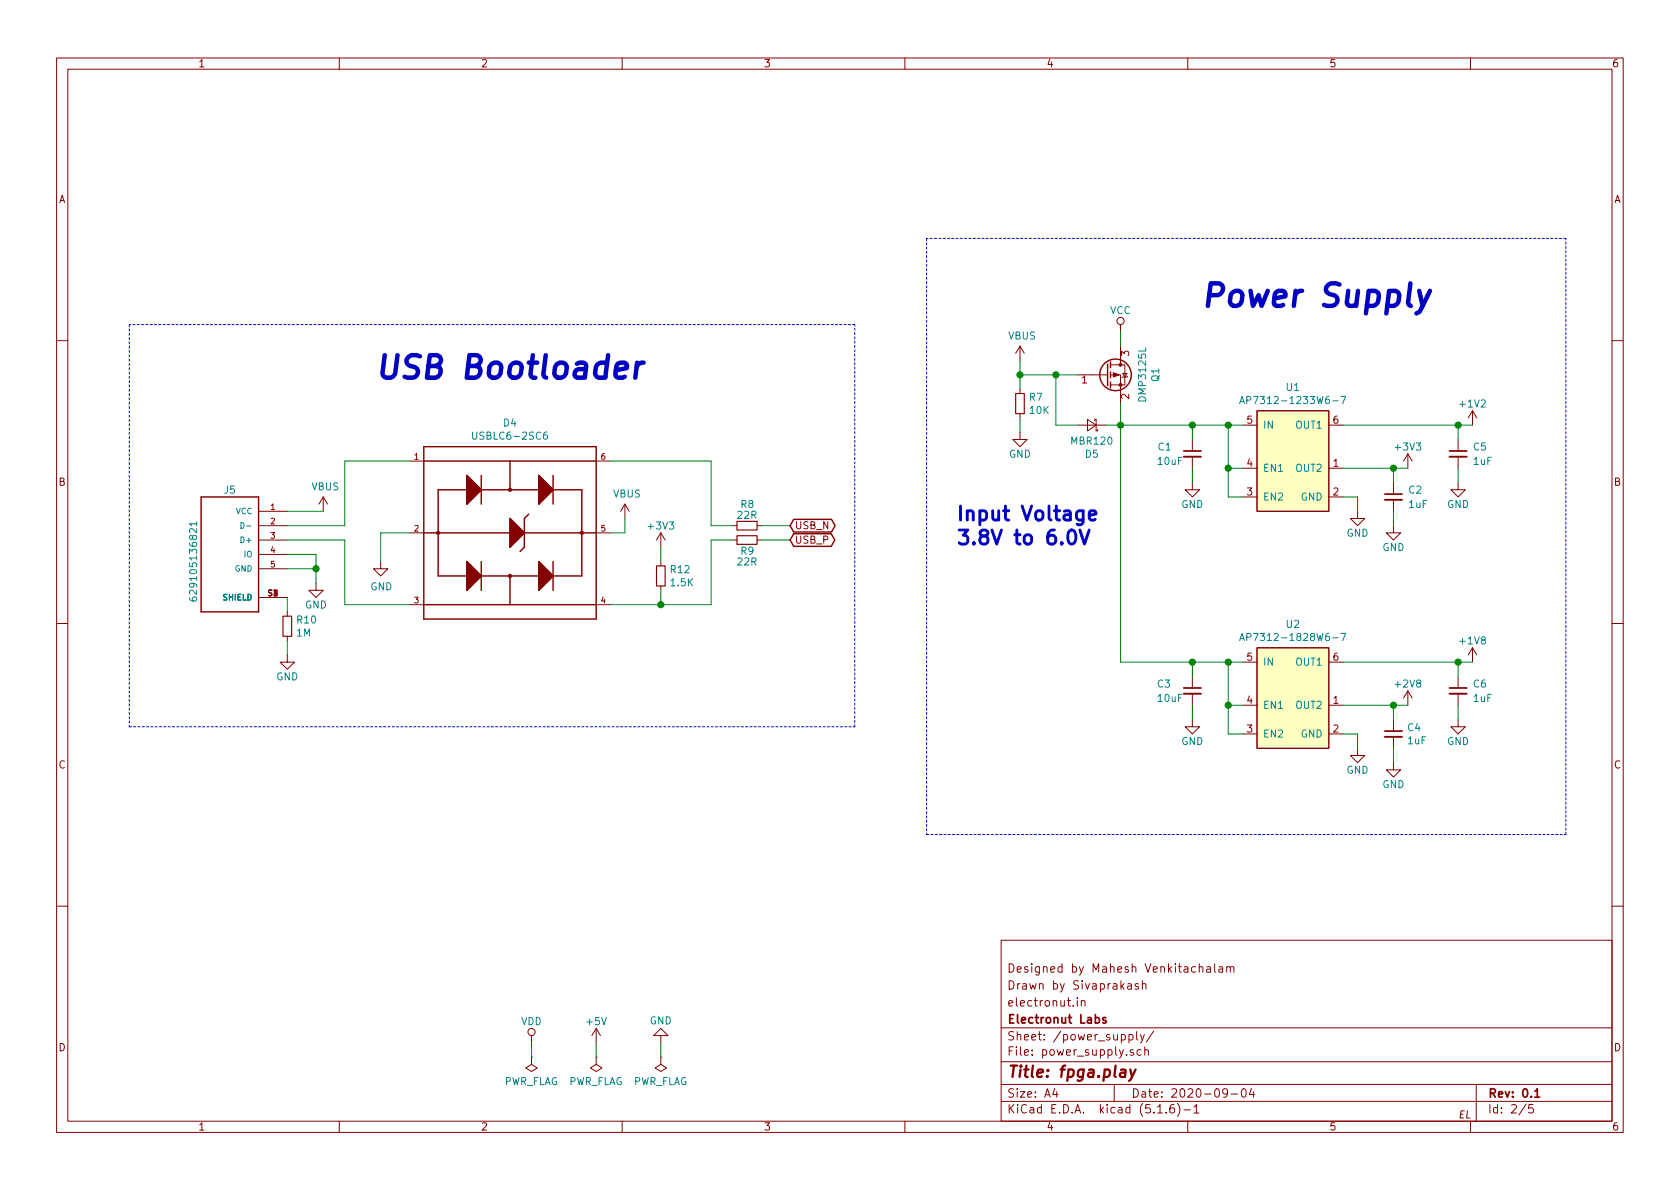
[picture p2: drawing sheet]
<svg xmlns="http://www.w3.org/2000/svg" width="297mm" height="210mm" viewBox="0 0 297 210" stroke-linecap="round" stroke-linejoin="round" font-family="sans-serif">
<g fill="none" stroke="#840000" stroke-width=".18">
<path d="M10 10.3h277v189.9h-277zM12 12.2h273v186.1h-273zM60 10.3v1.9M110 10.3v1.9M160 10.3v1.9M210 10.3v1.9M260 10.3v1.9M198.1 57.4v1.3M10 60.2h2M180.3 76.4v1.3h1.3l-1.3 1.3-1.2-1.3h1.2M180.3 61.2l-.7 1.3M180.3 61.2v2.5"/>
<path d="M180.3 68.8v.8M180.3 73.1v.8M180.3 61.2l.8 1.3M190.5 75.2h5.1M190.5 66.3h5.3M192.3 74.2l1.5 1-1.5 1zM193.5 74.4v-.2h.3v2h.3v-.3M196.3 66.3h1.8v5.1M196.3 64.5h2.6v3.6h-2.6M198.1 61.2v3.3M198.5 66h.8l-.4 .7zM199.4 66.5l-.1 .2h-.8l-.1 .1"/>
<path d="M210.8 77.7v2.1M219.7 75.2h2.5M222.2 72.6h12.7v17.8h-12.7zM234.9 75.2h2.6M257.8 77.7v2.1M260.3 72.6l-.7 1.3M260.3 72.6v2.6M260.3 72.6l.8 1.3M285 60.2h2M45.7 93h5.1M45.7 95.5h5.1M45.7 90.4h5.1"/>
<path d="M45.7 98h5.1M57.1 87.9l-.7 1.2M57.1 87.9v2.5M57.1 87.9l.8 1.2M67.3 99.3v1.3h1.3l-1.3 1.2-1.3-1.2h1.3M72.4 81.5h2.5M72.4 94.2h2.5M105.4 81.5h2.5M105.4 94.2h2.5M110.5 89.1l-.8 1.3M110.5 89.1v2.6M110.5 89.1l.8 1.3"/>
<path d="M116.8 94.2v2.6M116.8 99.3v.8M116.8 94.2l-.7 1.3M116.8 94.2l.8 1.3M129.5 93h.8M129.5 95.5h.8M133.9 93h.7M133.9 95.5h.7M210.8 85.3v1.3h1.3l-1.3 1.3-1.3-1.3h1.3M210.8 80.8v2M219.7 82.8h2.5M219.7 87.9h2.5"/>
<path d="M234.9 82.8h2.6M234.9 87.9h2.6M240 90.4v1.3h1.3l-1.3 1.3-1.2-1.3h1.2M246.4 93v1.2h1.2l-1.2 1.3-1.3-1.3h1.3M246.4 85.3v2.1M246.4 88.4v2M248.9 80.3l-.7 1.2M248.9 80.3v2.5M248.9 80.3l.8 1.2M257.8 85.3v1.3h1.3l-1.3 1.3-1.3-1.3h1.3M257.8 80.8v2M10 110.3h2"/>
<path d="M45.7 100.6h5.1M45.7 105.7h5.1M50.8 115.8v1.3h1.3l-1.3 1.3-1.3-1.3h1.3M50.8 108.2v.8M50.8 112.5v.8M55.9 103.1v1.3h1.2l-1.2 1.3-1.3-1.3h1.3M72.4 106.9h2.5M105.4 106.9h2.5M116.8 103.6v.8M210.8 119.6v2.1M219.7 117.1h2.5M222.2 114.5h12.7v17.8h-12.7z"/>
<path d="M234.9 117.1h2.6M257.8 119.6v2.1M260.3 114.5v2.6M260.3 114.5l-.7 1.3M260.3 114.5l.8 1.3M285 110.3h2M210.8 127.2v1.3h1.3l-1.3 1.3-1.3-1.3h1.3M210.8 122.7v2M219.7 124.7h2.5M219.7 129.8h2.5M234.9 124.7h2.6M234.9 129.8h2.6"/>
<path d="M240 132.3v1.3h1.3l-1.3 1.3-1.2-1.3h1.2M246.4 134.9v1.2h1.2l-1.2 1.3-1.3-1.3h1.3M246.4 127.2v2.1M246.4 130.3v2M248.9 122.2v2.5M248.9 122.2l-.7 1.2M248.9 122.2l.8 1.2M257.8 127.2v1.3h1.3l-1.3 1.3-1.3-1.3h1.3M257.8 122.7v2M10 160.2h2M177 166.3h108v32h-108zM190.5 176.4v.2"/>
<path d="M190.5 176.9v1M191.2 177.1l.1-.1a.37 .37 0 0 1 .5 .1v.8M191.2 176.9v1M199.4 174h.6l.1 .9M200.1 174.3l-.6 .1a.29 .29 0 0 0-.2 .2 .29 .29 0 0 0 .2 .3l.6-.1M201.3 174a.37 .37 0 0 0-.6 .1l.1 .3 .5 .1v.1l-.2 .3-.4-.1M202 174.1l.2-.2 .3 .1 .1 .9M202 173.4v1.5M212 171.1l.2-.2 .4 .1 .1 .9M213.4 171h.6v.9M214 171.3l-.5 .1-.2 .2 .2 .3h.5M214.8 170.4v1.3l.2 .2"/>
<path d="M215.5 171h.6l.1 .9M216.2 171.3l-.5 .1a.29 .29 0 0 0-.2 .2 .29 .29 0 0 0 .2 .3h.5M216.9 171.1l.2-.2 .3 .1 .1 .9M216.9 170.9v1M217.5 171.1a.34 .34 0 0 1 .3-.2 .34 .34 0 0 1 .4 .2v.8M285 160.2h2M60 198.3v1.9M94 186.9v1.3l1 .6-1 .7-1-.7 1-.6M94 186.9h.1M94 183.1v1.3M105.4 186.9v1.3l1 .6-1 .7-1-.7 1-.6M105.4 186.9h.1"/>
<path d="M105.4 181.9l-.8 1.2M105.4 181.9v2.5M105.4 181.9l.8 1.2M110 198.3v1.9M116.8 186.9v1.3l1.1 .6-1.1 .7-1-.7 1-.6M116.8 186.9h.1M116.8 183.1h1.3l-1.3-1.2-1.2 1.2h1.2v1.3M160 198.3v1.9M177 194.8h108M177 191.8h108M177 187.8h108M177 181.8h108"/>
<path d="M186.5 192.5l-.4 1h1M186.8 193v1M197 191.8v3M199.6 183l.5-.1 .2 .3v.6l-.2 .1-.5-.1M199.6 182.9v1.5M200.4 185.7a.37 .37 0 0 0-.6 .1l.1 .2 .5 .2 .1 .1-.2 .3-.5-.1M201 182.4v1.3l.2 .2M201.6 182.9l.4 1M201.8 185.7l-.5-.1-.3 .3 .1 .6 .2 .1 .5-.1M202.3 182.9l-.5 1.4-.2 .1M202.4 185.7h.1a.37 .37 0 0 1 .5 .1v.8M202.4 185.1v1.5"/>
<path d="M204 182.3l-1.3 2M204.7 196.8h.8M206.2 196.7v.1M207.5 195.3a.59 .59 0 0 0-.7 .7v.5l.2 .2 .4 .1 .2-.1 .1-.5-.2-.2-.4-.1-.3 .3M208.2 195.1a1.71 1.71 0 0 1 0 2.3M209.3 196.3h1.2M210 198.3v1.9M211.1 195.8l.4-.5v1.5M211.1 196.8h.9M217 193.2l-.1 .2a.48 .48 0 0 1-.6-.1v-.6a.48 .48 0 0 1 .6-.1l.1 .1a1.19 1.19 0 0 1-.2 1.2l-.5 .1M217.7 193.5h1.1M219.6 192.7l.4-.2a.94 .94 0 0 1 0 1.5 .82 .82 0 0 1-.4-1.3z"/>
<path d="M221.3 192.5l-.4 1h.9M221.6 193v1M260 198.3v1.9M261 191.8v6.5M269.8 195.2l-1.2 2M271 195.3h-.7v.7l.2-.1 .5 .1 .1 .2-.1 .5-.2 .1-.5-.1"/>
<circle cx="198.1" cy="56.8" r=".63"/>
<circle cx="94" cy="182.5" r=".63"/>
</g>
<path d="M209.3 79.8h3M256.3 79.8h3M244.9 87.4h3M209.3 121.7h3M244.9 129.3h3M256.3 121.7h3M195.5 180l-.3-.1-.2 .2v.3l.5 .1v.3h-.5M271.4 193l.4-.5v1.5M271.4 194h.8" fill="none" stroke="#840000" stroke-width=".3"/>
<path d="M198.2 189.2h.8l-.1 1.2M199 189.6l-.7 .1a.4 .4 0 0 0-.3 .3 .4 .4 0 0 0 .2 .4l.7-.1M199.8 189.1l.4 1.3M200.8 189.1l-.9 1.8-.3 .2" fill="none" stroke="#840000" stroke-width=".41"/>
<g fill="#ffffc2" stroke="#ffffc2" stroke-width=".18">
<path d="M222.2 72.6h12.7v17.8h-12.7z"/>
<path d="M222.2 114.5h12.7v17.8h-12.7z"/>
</g>
<g fill="none" stroke="#008484" stroke-width=".18">
<path d="M83.6 76.4v1l.2 .3 .4-.1 .1-.2v-1M96.7 76.4l-.4 .1a.87 .87 0 0 0 0 1.2l.4-.2v-.5l-.4-.1-.2 .2M219.2 71.4l.4-1.3 .4 1.3M219.3 71h.6M237.1 70.1h.8l-.5 1.3M34.8 92.6h-1.3l.4 .4M34.8 92.2v.8M42.6 92.4a.51 .51 0 0 1 .6 .5 .51 .51 0 0 1-.6 .5zM43.6 93h.8M33.5 105.7v.2a.79 .79 0 0 0 1.3 .1l-.1-.3-.5-.1-.2 .2v.2l.2 .3M219.2 113.3l.4-1.3 .4 1.3M219.3 112.9h.6"/>
<path d="M237.1 112h.8l-.5 1.3"/>
</g>
<path d="M179.6 69.6h1.5v3.5h-1.5zM130.3 92.2h3.6v1.5h-3.6zM130.3 94.7h3.6v1.6h-3.6zM50 109h1.6v3.5h-1.6zM116.1 100.1h1.5v3.5h-1.5z" fill="none" stroke="#840000" stroke-width=".2"/>
<path d="M209.3 80.8h3M244.9 88.4h3M256.3 80.8h3M209.3 122.7h3M244.9 130.3h3M256.3 122.7h3" fill="none" stroke="#840000" stroke-width=".33"/>
<g fill="none" stroke="#840000" stroke-width=".25">
<path d="M74.9 79h30.5v30.5h-30.5zM195.8 64.4v3.8M196.3 64v1M196.3 65.8v1M196.3 67.6v1M35.6 87.9h10.1v20.3h-10.1zM74.9 94.2h15.3M74.9 81.5h30.5M82.5 86.6h-5v15.2h5M82.5 84.1l2.6 2.5-2.6 2.5zM82.5 99.3l2.6 2.5-2.6 2.6zM85.1 86.6h10.1"/>
<path d="M85.1 84.1v5M85.1 99.3v5.1M90.2 91.7l2.5 2.5-2.5 2.6zM90.2 81.5v5.1M92.7 94.2h12.7M93.5 90.9l-.8 .8v5.1l-.8 .7M95.2 84.1l2.6 2.5-2.6 2.5zM95.2 99.3l2.6 2.5-2.6 2.6zM97.8 86.6h5.1v15.2h-5.1M97.8 84.1v5M97.8 99.3v5.1M140.3 91.8h6.7l.7 1.2-.7 1.1h-6.7l-.6-1.1z"/>
<path d="M140.3 94.4h6.7l.6 1.1-.6 1.1h-6.7l-.6-1.1zM74.9 106.9h30.5M85.1 101.8h10.1M90.2 101.8v5.1"/>
<circle cx="197.2" cy="66.3" r="2.79"/>
<circle cx="77.5" cy="94.2" r=".25"/>
<circle cx="90.2" cy="86.6" r=".25"/>
<circle cx="102.9" cy="94.2" r=".25"/>
<circle cx="90.2" cy="101.8" r=".25"/>
</g>
<g fill="#840000" stroke="#840000" stroke-width=".25">
<path d="M82.5 99.3l2.6 2.5-2.6 2.6z"/>
<path d="M82.5 84.1l2.6 2.5-2.6 2.5z"/>
<path d="M90.2 91.7l2.5 2.5-2.5 2.6z"/>
<path d="M95.2 99.3l2.6 2.5-2.6 2.6z"/>
<path d="M95.2 84.1l2.6 2.5-2.6 2.5z"/>
</g>
<g fill="#840000" stroke="#840000" stroke-width=".18">
<path d="M196.8 65.9l1.1 .4-1.1 .4z"/>
<circle cx="198.1" cy="68.1" r=".25"/>
<circle cx="198.1" cy="64.5" r=".25"/>
</g>
<path d="M22.9 57.4v71.1M151.1 57.4h-128.2M163.8 42.2v105.4M276.9 42.2h-113.1M22.9 128.5h128.2M151.1 128.5v-71.1M163.8 147.6h113.1M276.9 147.6v-105.4" fill="none" stroke="#0000c2" stroke-width=".18" stroke-dasharray=".4 .4"/>
<g fill="none" stroke="#008400" stroke-width=".18">
<path d="M198.1 58.7v2.5M180.3 63.7v5.1M180.3 73.9v2.5M180.3 66.3h10.2M186.7 66.3v8.9h3.8M195.6 75.2h24.1M198.1 71.4v45.7h21.6M210.8 75.2v2.5M217.2 75.2v12.7h2.5M237.5 75.2h22.8M257.8 75.2v2.5M50.8 95.5h10.2v11.4h11.4"/>
<path d="M50.8 98h5.1v5.1M50.8 90.4h6.3M72.4 81.5h-11.4v11.5h-10.2M72.4 94.2h-5.1v5.1M107.9 81.5h17.8v11.5h3.8M110.5 91.7v2.5h-2.6M116.8 96.8v2.5M129.5 95.5h-3.8v11.4h-17.8M134.6 95.5h5.1M134.6 93h5.1M210.8 82.8v2.5M217.2 82.8h2.5"/>
<path d="M237.5 82.8h11.4M237.5 87.9h2.5v2.5M246.4 82.8v2.5M246.4 90.4v2.6M257.8 82.8v2.5M50.8 105.7v2.5M50.8 113.3v2.5M50.8 100.6h5.1M116.8 104.4v2.5M210.8 117.1v2.5M217.2 117.1v12.7h2.5M237.5 117.1h22.8"/>
<path d="M257.8 117.1v2.5M210.8 124.7v2.5M217.2 124.7h2.5M237.5 129.8h2.5v2.5M237.5 124.7h11.4M246.4 124.7v2.5M246.4 132.3v2.6M257.8 124.7v2.5M94 184.4v2.5M105.4 184.4v2.5M116.8 184.4v2.5"/>
</g>
<path d="M189 93.9a.6 .6 0 0 1 .6-.2 .6 .6 0 0 1 .5 .5 1.46 1.46 0 0 1-.5 2 .68 .68 0 0 1-.7-.5 2.26 2.26 0 0 1 .1-1.8zM190.9 93.7l.8 2.5 .9-2.5M192.6 91.1l1.2-.2-.2-.5-.7-.1-.2 .1-.1 .3v.9l.1 .2 .2 .2 .7-.2" fill="none" stroke="#0000c2" stroke-width=".51"/>
<path d="M250.9 51.4l.6 2.7M252.8 51.4l-1.7 3.6-.7 .4M112.6 64.1l-.3 2.7M113.8 64.1a1.17 1.17 0 0 0-1.2 .8" fill="none" stroke="#0000c2" stroke-width=".79"/>
<g fill="#008400" stroke="#008400" stroke-width=".25">
<circle cx="217.2" cy="124.7" r=".51"/>
<circle cx="217.2" cy="82.8" r=".51"/>
<circle cx="257.8" cy="117.1" r=".51"/>
<circle cx="217.2" cy="75.2" r=".51"/>
<circle cx="55.9" cy="100.6" r=".51"/>
<circle cx="246.4" cy="124.7" r=".51"/>
<circle cx="210.8" cy="117.1" r=".51"/>
<circle cx="217.2" cy="117.1" r=".51"/>
<circle cx="210.8" cy="75.2" r=".51"/>
<circle cx="198.1" cy="75.2" r=".51"/>
<circle cx="116.8" cy="106.9" r=".51"/>
<circle cx="186.7" cy="66.3" r=".51"/>
<circle cx="180.3" cy="66.3" r=".51"/>
<circle cx="257.8" cy="75.2" r=".51"/>
<circle cx="246.4" cy="82.8" r=".51"/>
</g>
<g font-size="5.6" fill="#0000c2">
<text x="212.1" y="54.3">Power Supply</text>
<text x="66" y="67">USB Bootloader</text>
</g>
<g font-size="3.5" fill="#0000c2">
<text x="168.9" y="92.1">Input Voltage</text>
<text x="168.9" y="96.3">3.8V to 6.0V</text>
</g>
<text font-size="2.8" fill="#840000" x="178" y="190.5">Title: fpga.play</text>
<g font-size="2.1" fill="#840000">
<text x="178" y="172">Designed by Mahesh Venkitachalam</text>
<text x="178" y="178">electronut.in</text>
<text x="178" y="175">Drawn by Sivaprakash</text>
<text x="178" y="184">Sheet: /power_supply/</text>
<text x="178" y="181">Electronut Labs</text>
<text x="178" y="186.7">File: power_supply.sch</text>
<text x="178" y="196.9">KiCad E.D.A. kicad (5.1.6)-1</text>
<text x="178" y="194.1">Size: A4</text>
<text x="200" y="194.1">Date: 2020-09-04</text>
<text x="263" y="194.1">Rev: 0.1</text>
<text x="263" y="196.9">Id: 2/5</text>
</g>
<g font-size="1.8" fill="#840000">
<text x="35" y="11.9">1</text>
<text x="85" y="11.9">2</text>
<text x="135" y="11.9">3</text>
<text x="185" y="11.9">4</text>
<text x="235" y="11.9">5</text>
<text x="285" y="11.9">6</text>
<text x="10.4" y="35.9">A</text>
<text x="285.4" y="35.9">A</text>
<text x="199.6" y="63" transform="rotate(-90 199.6 63)">3</text>
<text x="191.3" y="67.8">1</text>
<text x="199.6" y="70.6" transform="rotate(-90 199.6 70.6)">2</text>
<text x="220.5" y="74.9">5</text>
<text x="235.7" y="74.9">6</text>
<text x="220.5" y="82.5">4</text>
<text x="235.7" y="82.5">1</text>
<text x="10.4" y="85.9">B</text>
<text x="220.5" y="87.6">3</text>
<text x="235.7" y="87.6">2</text>
<text x="285.4" y="85.9">B</text>
<text x="140.5" y="93.6">USB_N</text>
<text x="140.5" y="96.1">USB_P</text>
<text x="220.5" y="116.8">5</text>
<text x="235.7" y="116.8">6</text>
<text x="220.5" y="124.5">4</text>
<text x="235.7" y="124.5">1</text>
<text x="220.5" y="129.5">3</text>
<text x="235.7" y="129.5">2</text>
<text x="10.4" y="135.9">C</text>
<text x="285.4" y="135.9">C</text>
<text x="10.4" y="185.9">D</text>
<text x="285.4" y="185.9">D</text>
<text x="258" y="197.8">EL</text>
<text x="35" y="199.9">1</text>
<text x="85" y="199.9">2</text>
<text x="135" y="199.9">3</text>
<text x="185" y="199.9">4</text>
<text x="235" y="199.9">5</text>
<text x="285" y="199.9">6</text>
</g>
<g font-size="1.8" fill="#008484">
<text x="196.3" y="55.5">VCC</text>
<text x="178.3" y="60">VBUS</text>
<text x="182" y="70.9">R7</text>
<text x="202.6" y="70.8" transform="rotate(-90 202.6 70.8)">DMP3125L</text>
<text x="205" y="67.5" transform="rotate(-90 205 67.5)">Q1</text>
<text x="221" y="71.4">AP7312-1233W6-7</text>
<text x="227.5" y="69.1">U1</text>
<text x="84.1" y="77.7">USBLC6-2SC6</text>
<text x="89.1" y="75.4">D4</text>
<text x="182.1" y="73.2">10K</text>
<text x="223.3" y="75.8">IN</text>
<text x="229.2" y="75.8">OUT1</text>
<text x="258.3" y="72.1">+1V2</text>
<text x="178.4" y="80.9">GND</text>
<text x="189.6" y="78.6">MBR120</text>
<text x="191.9" y="80.9">D5</text>
<text x="204.8" y="79.7">C1</text>
<text x="204.8" y="82.2">10uF</text>
<text x="223.3" y="83.4">EN1</text>
<text x="229.2" y="83.4">OUT2</text>
<text x="246.8" y="79.7">+3V3</text>
<text x="260.6" y="79.7">C5</text>
<text x="260.6" y="82.2">1uF</text>
<text x="39.7" y="87.3">J5</text>
<text x="55.1" y="86.7">VBUS</text>
<text x="108.4" y="88">VBUS</text>
<text x="131" y="89.8">R8</text>
<text x="208.9" y="89.8">GND</text>
<text x="223.3" y="88.5">EN2</text>
<text x="230" y="88.5">GND</text>
<text x="249.1" y="87.3">C2</text>
<text x="249.1" y="89.8">1uF</text>
<text x="255.9" y="89.8">GND</text>
<text x="114.8" y="93.6">+3V3</text>
<text x="130.5" y="91.7">22R</text>
<text x="238.1" y="94.9">GND</text>
<text x="118.6" y="101.4">R12</text>
<text x="130.5" y="100">22R</text>
<text x="131" y="98.1">R9</text>
<text x="244.4" y="97.5">GND</text>
<text x="34.8" y="105.2" transform="rotate(-90 34.8 105.2)">629105136821</text>
<text x="53.9" y="107.6">GND</text>
<text x="65.5" y="104.4">GND</text>
<text x="118.7" y="103.7">1.5K</text>
<text x="52.5" y="112.6">1M</text>
<text x="52.6" y="110.3">R10</text>
<text x="221" y="113.4">AP7312-1828W6-7</text>
<text x="227.5" y="111">U2</text>
<text x="258.3" y="114">+1V8</text>
<text x="223.3" y="117.7">IN</text>
<text x="229.2" y="117.7">OUT1</text>
<text x="48.8" y="120.3">GND</text>
<text x="204.7" y="121.6">C3</text>
<text x="204.8" y="124.1">10uF</text>
<text x="223.3" y="125.3">EN1</text>
<text x="229.2" y="125.3">OUT2</text>
<text x="246.8" y="121.6">+2V8</text>
<text x="260.6" y="121.6">C6</text>
<text x="260.6" y="124.1">1uF</text>
<text x="208.9" y="131.7">GND</text>
<text x="223.3" y="130.4">EN2</text>
<text x="230" y="130.4">GND</text>
<text x="248.9" y="129.3">C4</text>
<text x="248.9" y="131.6">1uF</text>
<text x="255.9" y="131.7">GND</text>
<text x="238.1" y="136.8">GND</text>
<text x="244.4" y="139.4">GND</text>
<text x="92.1" y="181.3">VDD</text>
<text x="103.8" y="181.3">+5V</text>
<text x="114.9" y="181.1">GND</text>
<text x="89" y="191.9">PWR_FLAG</text>
<text x="100.4" y="191.9">PWR_FLAG</text>
<text x="111.9" y="191.9">PWR_FLAG</text>
</g>
<g font-size="1.4" fill="#840000">
<text x="73.3" y="81.3">1</text>
<text x="106.3" y="81.3">6</text>
<text x="47.9" y="90.2">1</text>
<text x="47.9" y="92.7">2</text>
<text x="47.9" y="95.2">3</text>
<text x="73.3" y="94">2</text>
<text x="106.3" y="94">5</text>
<text x="47.9" y="97.8">4</text>
<text x="47.9" y="100.3">5</text>
<text x="47.4" y="105.4">S1</text>
<text x="48.3" y="105.4">2</text>
<text x="73.3" y="106.7">3</text>
<text x="106.3" y="106.7">4</text>
</g>
<g font-size="1.4" fill="#008484">
<text x="41.7" y="90.9">VCC</text>
<text x="41.6" y="101.1">GND</text>
<text x="42.8" y="96">D+</text>
<text x="43.2" y="98.5">IO</text>
<text x="39.5" y="106.2">SHIELD</text>
</g>
</svg>
